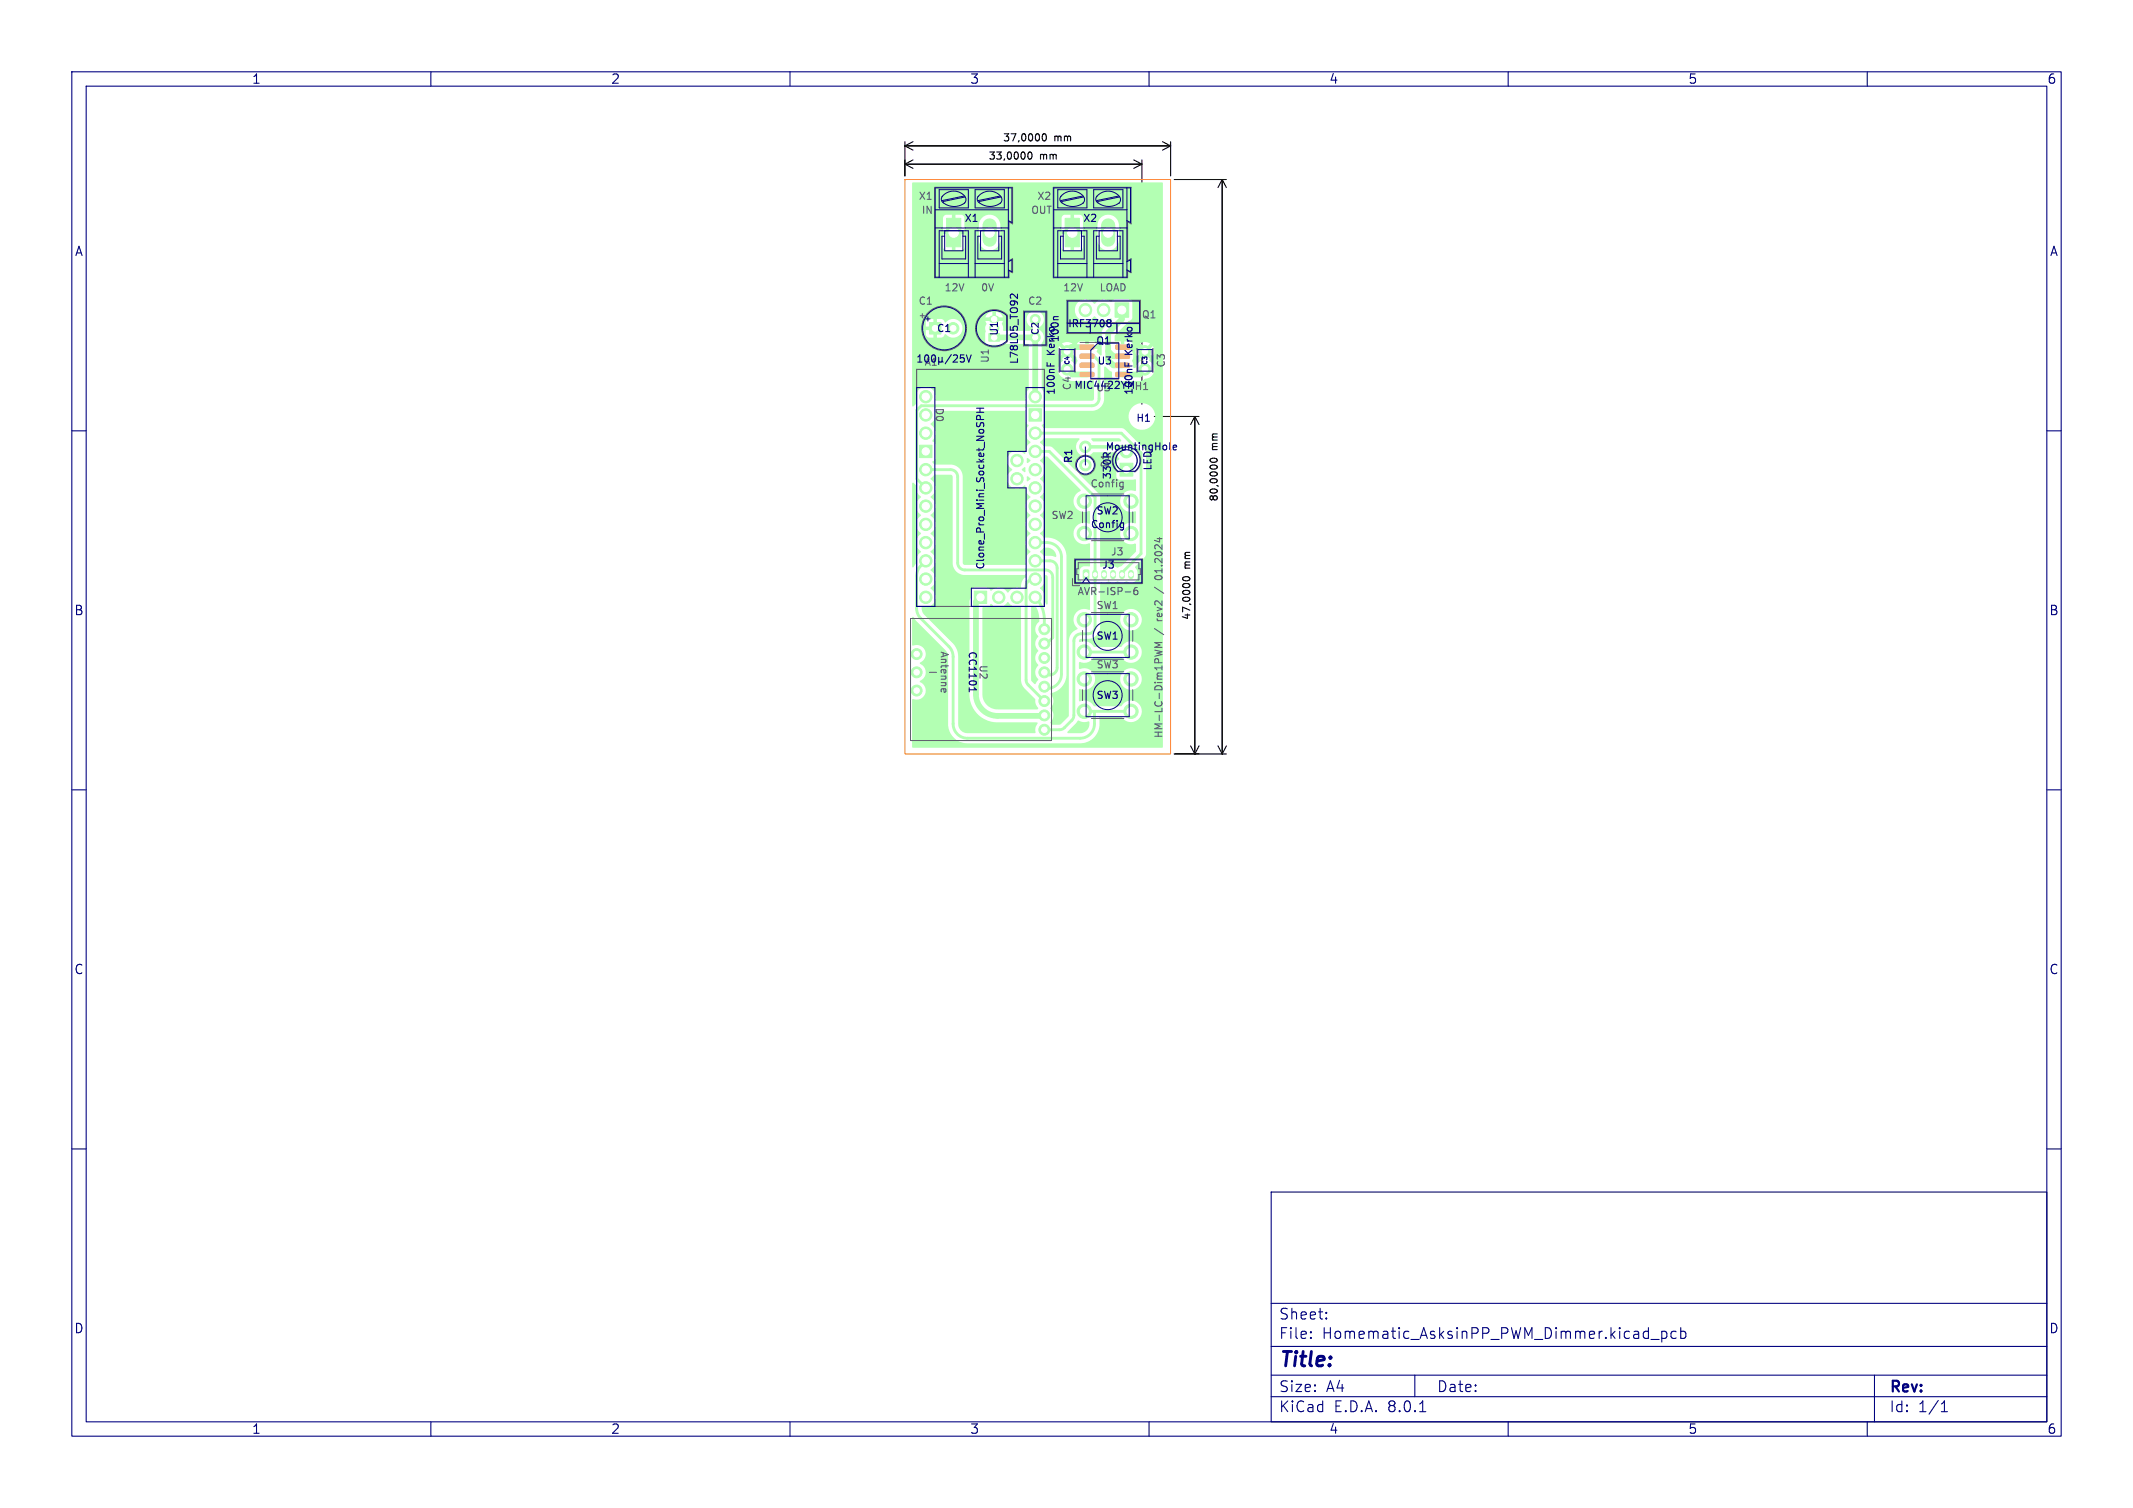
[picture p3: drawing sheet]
<svg xmlns="http://www.w3.org/2000/svg" width="297mm" height="210mm" viewBox="0 0 297 210" stroke-linecap="round" stroke-linejoin="round" font-family="sans-serif">
<g fill="none" stroke="#000" stroke-width=".15">
<path d="M126 19.7v4.8M127.1 19.7l-1.1 .6M145.3 18.7l.1-.1a.53 .53 0 0 1 .3 .5 .53 .53 0 0 1-.3 .5 .66 .66 0 0 1-.1-.9zM161.9 19.7l1.1 .6M163 19.7v4.8M126 20.3h37M126 20.3l1.1 .6M126 22.9h33M126 22.9l1.1 .5M127.1 22.3l-1.1 .6M143.3 21.2h.1a.53 .53 0 0 1 .3 .5 .53 .53 0 0 1-.3 .5 .66 .66 0 0 1-.1-1zM157.9 22.3l1.1 .6"/>
<path d="M159 22.3v35.2M159 22.9l-1.1 .5M163 20.3l-1.1 .6M163.5 25h7.3M170.2 25v80M170.2 25l.6 1.1M170.2 25l-.6 1.1M159.5 58h7.5M166.4 58v47M166.4 58l.6 1.1M166.4 58l-.6 1.1M168.5 64a.59 .59 0 0 1 1 .1 .57 .57 0 0 1-1-.1z"/>
<path d="M164.8 80.4a.54 .54 0 0 1 .9 .2 .57 .57 0 0 1-1-.1zM163.5 105h7.3M165.8 103.9l.6 1.1M167 103.9l-.6 1.1M169.6 103.9l.6 1.1M170.8 103.9l-.6 1.1"/>
</g>
<g fill="#b3ffb3" stroke="#b3ffb3" stroke-width=".14">
<path d="M150.4 48.1h1.8l.1 .4-.1 .1h-1.7l-.1-.1z"/>
<path d="M150.4 49.4l1.8-.1 .1 .5-.1 .1h-1.7l-.1-.1z"/>
<path d="M150.4 50.6h1.8l.1 .5-.1 .1h-1.7l-.1-.2z"/>
<path d="M150.4 51.9h1.8l.1 .5h-.1h-1.7l-.1-.1z"/>
<path d="M155.4 51.9h1.8l.1 .5h-.2h-1.7l-.1-.1z"/>
<path d="M155.4 50.6h1.8l.1 .5-.2 .1h-1.7l-.1-.2z"/>
<path d="M155.4 49.4l1.8-.1 .1 .5-.2 .1h-1.7l-.1-.1z"/>
<path d="M155.4 48.1h1.8l.1 .4-.2 .1h-1.7l-.1-.1z"/>
<path d="M148.3 30.4h2v4h-2z"/>
<path d="M155.9 64.5h1.8v1.8h-1.8z"/>
<path d="M129.4 44.9h1.6v1.6h-1.6z"/>
<path d="M131.8 30.4h2v4h-2z"/>
<path d="M137.7 46.5h1.5v1h-1.5z"/>
<path d="M155.3 42.2h1.9v2h-1.9z"/>
<path d="M128 62h1.8v1.7h-1.8z"/>
<path d="M143.3 56.9h1.7v1.7h-1.7z"/>
<path d="M135.7 82.3h1.7v1.7h-1.7z"/>
<path d="M150.9 79.4h.5l.2 .1v1l-.1 .1-.5 .1-.2-.2z"/>
<circle cx="145.4" cy="87.6" r=".76"/>
<circle cx="145.4" cy="89.6" r=".76"/>
<circle cx="145.4" cy="91.6" r=".76"/>
<circle cx="145.4" cy="93.6" r=".76"/>
<circle cx="145.4" cy="95.6" r=".76"/>
<circle cx="145.4" cy="97.6" r=".76"/>
<circle cx="145.4" cy="99.6" r=".76"/>
<circle cx="145.4" cy="101.6" r=".76"/>
<circle cx="127.6" cy="91.1" r=".76"/>
<circle cx="127.6" cy="93.6" r=".76"/>
<circle cx="127.6" cy="96.2" r=".76"/>
<circle cx="151" cy="94.6" r="1"/>
<circle cx="157.5" cy="94.6" r="1"/>
<circle cx="151" cy="99.1" r="1"/>
<circle cx="157.5" cy="99.1" r="1"/>
<circle cx="144.1" cy="47" r=".7"/>
<circle cx="144.1" cy="44.5" r=".7"/>
<circle cx="156.8" cy="62.9" r=".9"/>
<circle cx="132.7" cy="45.7" r=".8"/>
<circle cx="151" cy="86.3" r="1"/>
<circle cx="157.5" cy="86.3" r="1"/>
<circle cx="151" cy="90.8" r="1"/>
<circle cx="157.5" cy="90.8" r="1"/>
<circle cx="151" cy="69.8" r="1"/>
<circle cx="157.5" cy="69.8" r="1"/>
<circle cx="151" cy="74.3" r="1"/>
<circle cx="157.5" cy="74.3" r="1"/>
<circle cx="159.4" cy="48.9" r=".8"/>
<circle cx="159.4" cy="51.4" r=".8"/>
<circle cx="151.1" cy="64.8" r=".8"/>
<circle cx="151.1" cy="62.2" r=".8"/>
<circle cx="144.1" cy="73" r=".86"/>
<circle cx="144.1" cy="70.5" r=".86"/>
<circle cx="144.1" cy="67.9" r=".86"/>
<circle cx="144.1" cy="65.4" r=".86"/>
<circle cx="141.6" cy="66.7" r=".86"/>
<circle cx="141.6" cy="64.1" r=".86"/>
<circle cx="139.1" cy="83.2" r=".86"/>
<circle cx="141.6" cy="83.2" r=".86"/>
<circle cx="128.9" cy="57.8" r=".86"/>
<circle cx="128.9" cy="55.2" r=".86"/>
<circle cx="128.9" cy="65.4" r=".86"/>
<circle cx="128.9" cy="67.9" r=".86"/>
<circle cx="128.9" cy="70.5" r=".86"/>
<circle cx="128.9" cy="73" r=".86"/>
<circle cx="128.9" cy="75.6" r=".86"/>
<circle cx="128.9" cy="78.1" r=".86"/>
<circle cx="128.9" cy="80.6" r=".86"/>
<circle cx="128.9" cy="83.2" r=".86"/>
<circle cx="144.1" cy="83.2" r=".86"/>
<circle cx="144.1" cy="80.6" r=".86"/>
<circle cx="144.1" cy="78.1" r=".86"/>
<circle cx="144.1" cy="75.6" r=".86"/>
<circle cx="144.1" cy="55.2" r=".86"/>
<circle cx="128.9" cy="60.3" r=".86"/>
<circle cx="144.1" cy="60.3" r=".86"/>
<circle cx="144.1" cy="62.9" r=".86"/>
<circle cx="148.6" cy="48.9" r=".8"/>
<circle cx="148.6" cy="51.4" r=".8"/>
</g>
<path d="M137.8 31.4v2M154.3 31.4v2" fill="none" stroke="#b3ffb3" stroke-width="2"/>
<path d="M138.2 44.5h.5" fill="none" stroke="#b3ffb3" stroke-width="1.1"/>
<path d="M151.1 43.1v.1M153.7 43.1v.1" fill="none" stroke="#b3ffb3" stroke-width="1.9"/>
<g fill="none" stroke="#b3ffb3" stroke-width=".8">
<path d="M138.4 47h5.7v8.2M148.6 51.4l.7 .8h2.1M151.4 48.3h-2.2l-.6 .6M154.3 48.9l.7 .7h1.3M156.2 43.2v1.3l-1.9 1.9v3.8l.7 .7h1.3M156.3 48.3h2.5l.6 .6M159.4 51.4l-.7 .8h-2.4M152.5 79.8v.5M153.7 79.8v.5M155 79.8v.5M156.2 79.8v.5M157.5 79.8v.5"/>
<path d="M136.5 83.2l-.6 .6v12.9a3 3 0 0 0 3 3l6.5-.1"/>
</g>
<path d="M151.4 49.6h.9l.7 .7v5.2a1 1 0 0 1-1 1h-23.7l-.7 .6v9.6l1.3 1.2M128.9 65.4h3.5a1 1 0 0 1 .9 1v12a1 1 0 0 0 1 1h11.3a1 1 0 0 1 1 1v8.4l-.8 .8h-.4M128.9 78.1l-.7 .7a2 2 0 0 0-.6 1.4v4.5a2 2 0 0 0 .6 1.4l3.9 3.9a2 2 0 0 1 .6 1.5v9.3a2 2 0 0 0 2 2h15.7a2 2 0 0 0 2-2v-1.7M144.1 78.1h2.1a1 1 0 0 1 1 1v13.9a1.01 1.01 0 0 1-.7 .9 1.01 1.01 0 0 1-1.1-.3M144.1 62.9h2l6.4 6.3v18.1a1 1 0 0 1-1 1h-1a1 1 0 0 0-1 1v10.7l-.3 .3-1 1.1-.3 .2h-2.5M144.1 75.6h1.7a2 2 0 0 1 2 2v16.3a2.01 2.01 0 0 1-2.1 2l-.3-.3M144.1 60.3h12l2.8 2.8v14l-2.7 2.7v.2M143.7 83.6l.4-.4a4.3 4.3 0 0 1 1.3 3.1v1.3M144.1 80.6h-.2a1 1 0 0 0-1 1v13.2l.2 .5 2.3 2.3M151 99.1h6.5M151 90.8h6.5" fill="none" stroke="#b3ffb3" stroke-width=".4"/>
<path d="M151.1 62.2h5.1" fill="none" stroke="#b3ffb3" stroke-width=".5"/>
<g fill="#b3ffb3">
<path d="M127 25.5l34.8-.1 .1 .1v78.5l-.1 .1h-34.7l-.1-.1v-6.5l.1-.2a1.28 1.28 0 0 0 1.7-.7 1.28 1.28 0 0 0-.7-1.6v-.2a1.3 1.3 0 0 0 .8-1.2 1.3 1.3 0 0 0-.8-1.2v-.1a1.31 1.31 0 0 0 .7-1.7 1.31 1.31 0 0 0-1.8-.7v-3.9l.1-.1 .5 .6 4.3 4.4 .1 .6v9.5a2.7 2.7 0 0 0 2.6 2.5h16.1a2.69 2.69 0 0 0 2.4-2.8l.1-.9h2.9a1.51 1.51 0 0 0 2.3 .4 1.51 1.51 0 0 0 0-2.3 1.51 1.51 0 0 0-2.3 .4h-3.8a1.54 1.54 0 0 0-2-.6l-.1-.1 .1-1.7a1.55 1.55 0 0 0 2.2-1.3h3.5v.2a1.51 1.51 0 0 0 2.4 1 1.51 1.51 0 0 0-.2-2.6 1.51 1.51 0 0 0-2.2 1.4h-3.5v-.3a1.53 1.53 0 0 0-2.2-1.1l-.1-.1 .1-.9a1.7 1.7 0 0 0 2.1-.7h3.7a1.51 1.51 0 0 0 2.3 .5 1.51 1.51 0 0 0 0-2.4 1.51 1.51 0 0 0-2.3 .5l-3.8-.1a1.54 1.54 0 0 0-2-.6 .27 .27 0 0 1 0-.3 .27 .27 0 0 1 .2-.1 2.73 2.73 0 0 0 1.8-.2 1.7 1.7 0 0 0 .9-1.6v-.9h2.8a1.5 1.5 0 0 0 2.2 1.3 1.5 1.5 0 0 0 .2-2.5 1.5 1.5 0 0 0-2.4 1v.2h-2.8v-5.1l.1-.1h.1a1.25 1.25 0 0 0 1-.1h.1a1.19 1.19 0 0 0 1.2 0l.1 .1a1.24 1.24 0 0 0 1.1-.1l.2 .1a.9 .9 0 0 0 1.3-.8 1.36 1.36 0 0 0-.2-1.1l-.2-.2 .1-.1 1.3-1.3 .2-.4v-14.2l-.1-.3-2.9-2.9-.3-.1-10.9-.1-.3-.3 .4-.4v-.8h11.6a1.85 1.85 0 0 0 2.9 1.5 1.85 1.85 0 0 0 0-3.2 1.85 1.85 0 0 0-2.9 1.5v.2h-11.6v-.8l.1-.1h6.8a1.7 1.7 0 0 0 1.3-1.8v-4.2l.1-.1 1 .7v.6a.65 .65 0 0 0 .6 .6l.8 .1h2.6l.6-.4a1.35 1.35 0 0 0 1.3-1 1.35 1.35 0 0 0-.7-1.5l.2-.2-.7-.7h.2l.1-.3 .7 .7 .2-.8-.2-.7-.7 .7-.1-.3-.2-.1 .7-.6a1.28 1.28 0 0 0-1.5 0l.7 .6-.2 .1-.2 .3-.7-.7-.2 .5 .1 .7 .1 .3 .7-.7 .1 .2 .3 .1-.7 .7 .1 .3-.4 .3-.3 .6h-.2h-.1v-.6l-.2-.3 .2-.5v-.4l-.2-.5 .2-.3h-1.6l-.1-.1v-1h.5v.6h1.2l-.1-.3-.5-.3h-1.9l-.1-.1v-.7l2-2a.49 .49 0 0 0 .5-.5v-2.1l-.3-.4h-2.2l-.6 .3a1.57 1.57 0 0 0-2.2 .3 1.49 1.49 0 0 0-2.2-.3 1.49 1.49 0 0 0-.1 2.3 1.49 1.49 0 0 0 2.3-.3l.1 .1a1.49 1.49 0 0 0 2.2 .2l.1 .3-1.2 1.2-.2 .3-.1 3.4-.6-.5 .1-.4-1.7-.1v-1h.5v.6h1.2l-.2-.4-.3-.2h-1.9a.65 .65 0 0 0-.5 .6l-.1 .1h-.1l-.7 .7-.2-.3-.2-.1 .7-.6a1.28 1.28 0 0 0-1.4 0l.6 .6-.2 .1-.1 .3-.7-.7-.2 .7 .2 .8 .7-.7 .1 .3h.2l-.6 .7 .1 .2a1.37 1.37 0 0 0-.7 1.5 1.37 1.37 0 0 0 1.4 1.1l.5 .3 3.1-.1v2.5v.2l-.3 .1h-6.4l-.2-.1a1.47 1.47 0 0 0-.4-1.5l.1-6.4a1.23 1.23 0 0 0-.6-2v-.1a1.22 1.22 0 0 0 .7-1.9 1.22 1.22 0 0 0-2 0 1.22 1.22 0 0 0 .6 1.9v.1l-.5 .3h-3.5l-.1-.1-.1-.6a.53 .53 0 0 1 .1-.7h-1l.1-.3-.1-.2h1a1.01 1.01 0 0 0-1-.8v.8l-.2-.1-.3 .1v-.8h-.1a1.02 1.02 0 0 0-.9 .8h.9v.2v.3h-.9l.2 .4a1.39 1.39 0 0 0-.2 1.1v1.4l.1 .3 .3 .1h1.6l.4-.1h3.5l.1 .1v6.2a1.67 1.67 0 0 0-.4 1.6h-12.5l-.1-.1a1.37 1.37 0 0 0-1.5-1.8 1.37 1.37 0 0 0-1 2.1l-.5 .6h-.2v-10h1.9l.3 .4h.8v-1l.2 .1 .3-.1v1h.8l.2-.4 .2-.1a1.32 1.32 0 0 0 1.9 .2 1.32 1.32 0 0 0 0-2 1.32 1.32 0 0 0-1.9 .2l-.4-.4-.8-.1v1l-.2-.1-.3 .1v-1h-.7l-.3 .3-.1 .8h1l-.1 .2 .1 .3h-1v.6h-1.9v-12.2h4.3l.1 .3 .3 .2h.8v-1.9h.5v1.9h.9l.2-.2 .2-.2v-1h2v.2a1.49 1.49 0 0 0 2.6 .7h8.9l.2 .3 .2 .2h.9v-1.9h.5v1.9h.7l.4-.2 .1-.2v-1h2a1.5 1.5 0 0 0 1.5 1.4 1.5 1.5 0 0 0 1.5-1.4v-2.5a1.5 1.5 0 0 0-1.6-1.1 1.5 1.5 0 0 0-1.4 1.4v2.2h-2v-.9h-.9v-.5h.9l-.1-1.9-.3-.3h-.8v1.9h-.5v-1.9h-.9l-.2 .1-.2 .3v1.8h.9v.5h-.9v1.8h-8.9l.3-.5 .1-.4v-2.2a1.5 1.5 0 0 0-1.5-1.4 1.5 1.5 0 0 0-1.5 1.4v2.2h-2v-.9h-.9v-.5h.9l-.1-1.9-.3-.3h-.9v1.9h-.5v-1.9h-.8l-.3 .1-.1 .3v1.8h.9v.5h-.9v1.8h-4.3z"/>
<path d="M148.6 49.3h.2l.2-.3 .7 .7h.1l.2 .6a.36 .36 0 0 1-.3 .4l-.5-.4 .1-.3z"/>
<path d="M152 61.1l3.8-.1 .3 .4-.1 .1h-3.7l-.3-.3z"/>
<path d="M143 63.8h.2l.3 .3-.4 .4-.1-.1z"/>
<path d="M144.8 61.5l.6-.5h4.8l.1 .2a1.41 1.41 0 0 0 .3 2.3 1.44 1.44 0 0 0-.6 2l-.2 .1-3.2-3.3-.4-.1-.9-.1-.5-.4z"/>
<path d="M142.3 65.3l.3-.2h.2v.6h-.2l-.3-.2z"/>
<path d="M143 66.3h.2l.3 .4-.4 .3-.1-.1z"/>
<path d="M144.8 76.8l.5-.5h.4a1.19 1.19 0 0 1 1.3 1.3l-.7-.2h-1l-.5-.5z"/>
<path d="M130.2 57.2h12.5l.1 .1v1.5l.4 .4a1.52 1.52 0 0 0 .3 2.4v.1a1.67 1.67 0 0 0-.8 1.5 1.41 1.41 0 0 0-2.2 .1 1.41 1.41 0 0 0 .4 2.1 1.42 1.42 0 0 0-.4 2.1 1.42 1.42 0 0 0 2.2 .1l.1 .1a1.59 1.59 0 0 0 .7 1.5 1.49 1.49 0 0 0 0 2.6 1.49 1.49 0 0 0 0 2.5 1.49 1.49 0 0 0 0 2.5v.1a1.44 1.44 0 0 0-.7 1.7l-.1 .1h-8.3l-.3-.2v-12.2a1.71 1.71 0 0 0-1.6-1.6h-2.4l-.3-.3v-.1l.3-.2 .2-.3v-1.8l-.2-.4-.3-.2a1.51 1.51 0 0 0-.2-2.4 1.43 1.43 0 0 0 .6-1.7z"/>
<path d="M127 67.3l.2-.1 .4 .4a1.59 1.59 0 0 0 .6 1.6 1.49 1.49 0 0 0 0 2.6 1.49 1.49 0 0 0 0 2.5 1.49 1.49 0 0 0 0 2.5v.1a1.51 1.51 0 0 0-.7 1.6l-.3 .5h-.1z"/>
<path d="M151.7 63.4l.6-.4h3.1l.5 .9-.4 .5v2.1l.4 .3 2.2-.1 .1 1.6-.1 .1a1.52 1.52 0 0 0-2.1 1.4 1.52 1.52 0 0 0 2.1 1.4l.1 .1-.1 1.6a1.52 1.52 0 0 0-2.1 1.4 1.52 1.52 0 0 0 2.1 1.4l.1 .1v1l-2 2-.6 .3a1.19 1.19 0 0 0-1.3-.1 1.31 1.31 0 0 0-1.1-.1v-9.9l-.2-.2-2.7-2.7 .1-.2a1.4 1.4 0 0 0 2-1.1 1.6 1.6 0 0 0-.7-1.3z"/>
<path d="M145.5 80.1h.2l.2 .3v3.7l-.1 .1-.2-.1-.2-.5a1.55 1.55 0 0 0-.6-1.7v-.1a1.44 1.44 0 0 0 .6-1.6z"/>
<path d="M143.6 84.5h.2a.61 .61 0 0 1 .8 .7v.3a1.53 1.53 0 0 1 0 1.2 1.4 1.4 0 0 0 0 2 1.41 1.41 0 0 0 0 2 1.41 1.41 0 0 0 0 2 1.39 1.39 0 0 0 0 2l-.5 .6-.4-.4-.1-.2z"/>
<path d="M136.8 84.6l.1-.1a.9 .9 0 0 0 .8-.1l.3-.3a1.45 1.45 0 0 0 2.3-.3l.1 .1a1.55 1.55 0 0 0 1.7 .6l.1 10.5 .4 .8 1.5 1.5a1.87 1.87 0 0 0 .5 1.4l-.2 .1h-5.5a2.1 2.1 0 0 1-2.1-2.1z"/>
<path d="M144.8 64.1l.5-.5h.5l4.7 4.6v.1a1.56 1.56 0 0 0-.9 2.1 1.56 1.56 0 0 0 2.1 .8l.1 1.6-.1 .1a1.54 1.54 0 0 0-2.2 1.4 1.54 1.54 0 0 0 2.2 1.4l.1 3.1-.2 .1h-.6a.69 .69 0 0 0-.7 .6v1a.69 .69 0 0 0 .7 .7l.7-.1 .1 .1v3.6l-.1 .1a1.57 1.57 0 0 0-2 .6 1.57 1.57 0 0 0 .3 2.1 1.74 1.74 0 0 0-1.2 1.5v10.6l-1.2 1.2h-1.1a.27 .27 0 0 1-.2-.2 .27 .27 0 0 1 .1-.3 1.41 1.41 0 0 0-.1-1.8 1.4 1.4 0 0 0 0-2 2.81 2.81 0 0 0 2.2-2.8v-16.3a2.77 2.77 0 0 0-3.2-2.7l-.5-.5a1.49 1.49 0 0 0 0-2.6 1.49 1.49 0 0 0 0-2.5 1.49 1.49 0 0 0 0-2.5 1.49 1.49 0 0 0 0-2.6z"/>
<path d="M150 100.4l.1-.1a2.23 2.23 0 0 0 1.6 .2 1.31 1.31 0 0 1-1.3 1.6l-1.8-.1v-.1z"/>
<path d="M129.6 66.6l.5-.5h2.3l.2 .2v12.2a1.7 1.7 0 0 0 1.7 1.6h8.4l.1 .2a2.22 2.22 0 0 0-.7 1.6h-.1a1.39 1.39 0 0 0-1.6 .6h-.1a1.51 1.51 0 0 0-2.3-.2l-.3-.3-.3-.2h-1.8l-.3 .2-.1 .2v1.1l-.2 .4v13.2a3.9 3.9 0 0 0 3.8 3.7h5.6l.1 .1a1.68 1.68 0 0 0-.3 1.4h-9.5a1.3 1.3 0 0 1-1.3-1.3v-9.4a2.66 2.66 0 0 0-.7-1.8l-4-4a1.05 1.05 0 0 1-.3-1.1 1.42 1.42 0 0 0 1.8-.8 1.42 1.42 0 0 0-.6-1.8 1.49 1.49 0 0 0 0-2.5 1.49 1.49 0 0 0 0-2.6 1.49 1.49 0 0 0 0-2.5 1.49 1.49 0 0 0 0-2.6 1.49 1.49 0 0 0 0-2.5 1.49 1.49 0 0 0 0-2.5z"/>
</g>
<g fill="#fff" stroke="#fff" stroke-width=".14">
<circle cx="145.4" cy="87.6" r=".38"/>
<circle cx="145.4" cy="89.6" r=".38"/>
<circle cx="145.4" cy="91.6" r=".38"/>
<circle cx="145.4" cy="93.6" r=".38"/>
<circle cx="145.4" cy="95.6" r=".38"/>
<circle cx="145.4" cy="97.6" r=".38"/>
<circle cx="145.4" cy="99.6" r=".38"/>
<circle cx="145.4" cy="101.6" r=".38"/>
<circle cx="127.6" cy="91.1" r=".38"/>
<circle cx="127.6" cy="93.6" r=".38"/>
<circle cx="127.6" cy="96.2" r=".38"/>
<circle cx="151" cy="94.6" r=".55"/>
<circle cx="157.5" cy="94.6" r=".55"/>
<circle cx="151" cy="99.1" r=".55"/>
<circle cx="157.5" cy="99.1" r=".55"/>
<circle cx="144.1" cy="47" r=".35"/>
<circle cx="144.1" cy="44.5" r=".35"/>
<circle cx="149.3" cy="32.4" r=".66"/>
<circle cx="154.3" cy="32.4" r=".66"/>
<circle cx="156.8" cy="65.4" r=".45"/>
<circle cx="130.2" cy="45.7" r=".4"/>
<circle cx="132.7" cy="45.7" r=".4"/>
<circle cx="151" cy="86.3" r=".55"/>
<circle cx="157.5" cy="86.3" r=".55"/>
<circle cx="151" cy="90.8" r=".55"/>
<circle cx="157.5" cy="90.8" r=".55"/>
<circle cx="132.8" cy="32.4" r=".66"/>
<circle cx="137.8" cy="32.4" r=".66"/>
<circle cx="151" cy="69.8" r=".55"/>
<circle cx="157.5" cy="69.8" r=".55"/>
<circle cx="151" cy="74.3" r=".55"/>
<circle cx="157.5" cy="74.3" r=".55"/>
<circle cx="159.4" cy="48.9" r=".4"/>
<circle cx="159.4" cy="51.4" r=".4"/>
<circle cx="138.4" cy="47" r=".37"/>
<circle cx="138.4" cy="44.5" r=".37"/>
<circle cx="151.1" cy="64.8" r=".4"/>
<circle cx="151.1" cy="62.2" r=".4"/>
<circle cx="156.2" cy="43.2" r=".55"/>
<circle cx="153.7" cy="43.2" r=".55"/>
<circle cx="151.1" cy="43.2" r=".55"/>
<circle cx="144.1" cy="73" r=".51"/>
<circle cx="144.1" cy="70.5" r=".51"/>
<circle cx="144.1" cy="67.9" r=".51"/>
<circle cx="144.1" cy="65.4" r=".51"/>
<circle cx="141.6" cy="66.7" r=".51"/>
<circle cx="141.6" cy="64.1" r=".51"/>
<circle cx="139.1" cy="83.2" r=".51"/>
<circle cx="141.6" cy="83.2" r=".51"/>
<circle cx="128.9" cy="57.8" r=".51"/>
<circle cx="128.9" cy="55.2" r=".51"/>
<circle cx="128.9" cy="65.4" r=".51"/>
<circle cx="128.9" cy="67.9" r=".51"/>
<circle cx="128.9" cy="70.5" r=".51"/>
<circle cx="128.9" cy="73" r=".51"/>
<circle cx="128.9" cy="75.6" r=".51"/>
<circle cx="128.9" cy="78.1" r=".51"/>
<circle cx="128.9" cy="80.6" r=".51"/>
<circle cx="128.9" cy="83.2" r=".51"/>
<circle cx="144.1" cy="83.2" r=".51"/>
<circle cx="144.1" cy="80.6" r=".51"/>
<circle cx="144.1" cy="78.1" r=".51"/>
<circle cx="144.1" cy="75.6" r=".51"/>
<circle cx="128.9" cy="62.9" r=".51"/>
<circle cx="144.1" cy="57.8" r=".51"/>
<circle cx="136.5" cy="83.2" r=".51"/>
<circle cx="144.1" cy="55.2" r=".51"/>
<circle cx="128.9" cy="60.3" r=".51"/>
<circle cx="144.1" cy="60.3" r=".51"/>
<circle cx="144.1" cy="62.9" r=".51"/>
<circle cx="151.2" cy="80" r=".25"/>
<circle cx="152.5" cy="80" r=".25"/>
<circle cx="153.7" cy="80" r=".25"/>
<circle cx="155" cy="80" r=".25"/>
<circle cx="156.2" cy="80" r=".25"/>
<circle cx="157.5" cy="80" r=".25"/>
<circle cx="148.6" cy="48.9" r=".4"/>
<circle cx="148.6" cy="51.4" r=".4"/>
<circle cx="159" cy="58" r="1.6"/>
</g>
<g fill="#ff8a8a" stroke="#ff8a8a" stroke-width=".14">
<path d="M150.4 48.1h1.8l.1 .4-.1 .1h-1.7l-.1-.1z"/>
<path d="M150.4 49.4l1.8-.1 .1 .5-.1 .1h-1.7l-.1-.1z"/>
<path d="M150.4 50.6h1.8l.1 .5-.1 .1h-1.7l-.1-.2z"/>
<path d="M150.4 51.9h1.8l.1 .5h-.1h-1.7l-.1-.1z"/>
<path d="M155.4 51.9h1.8l.1 .5h-.2h-1.7l-.1-.1z"/>
<path d="M155.4 50.6h1.8l.1 .5-.2 .1h-1.7l-.1-.2z"/>
<path d="M155.4 49.4l1.8-.1 .1 .5-.2 .1h-1.7l-.1-.1z"/>
<path d="M155.4 48.1h1.8l.1 .4-.2 .1h-1.7l-.1-.1z"/>
</g>
<path d="M127.6 51.4h17.8v33.1h-17.8zM156.1 67.1l.3 .1M156.4 67.1v.9l-.2 .1M156.4 67.8h-.3M131 96.1l.1 .2M131.4 95.9l.1 .5 .2-.1v-.2M156.7 82.4h.7M158.3 81.8l-.2 .1a.67 .67 0 0 0 0 .9l.3-.1v-.3l-.1-.2h-.2l-.2 .2M160.7 81.8l1.3 .8M160.8 90.5l1 .3-.7 .2M160.8 80.4a.53 .53 0 0 0 .5 .3 .53 .53 0 0 0 .5-.3M161.8 89.5h-1l.7 .3-.7 .4h1" fill="none" stroke="#626262" stroke-width=".15"/>
<g fill="none" stroke="#626262" stroke-width=".14">
<path d="M130.1 26.1h10.9v5.1l-.5-.3v5.4l.5-.3v2l-.5-.3v1h-10.4zM146.7 26.1h10.8v5.1l-.5-.3v5.4l.5-.3v2l-.5-.3v1h-10.3zM128.1 44h.6M128.4 43.7v.6M140.3 43.9a2.6 2.6 0 0 0-3.7 0 2.6 2.6 0 0 0 0 3.7 2.6 2.6 0 0 0 3.7 0M140.3 43.9v3.6M142.5 43.3h3.3v4.9h-3.3zM147.5 48.6v3.2M148.6 41.8h10.2v4.7h-10.2zM148.6 44.9h10.2M149.6 48.6v3.2M150.4 47.7h5.4"/>
<path d="M151.8 44.9v1.6M151.9 52.8h3.9M155.5 44.9v1.6M158.3 48.6v3.2M160.5 48.6v3.2M149.6 77.8h9.5v3.5h-9.5zM150.1 78.4h8.5v.8h.2v.8h-.2v.8h-8.5v-.8h-.2v-.8h.2zM150.7 71.3v1.5M151.1 63.3v.1M152 75.3h4.5M152 68.8h4.5M155.8 63.1a1.5 1.5 0 0 0 0 2.1"/>
<path d="M155.8 62.5a1.99 1.99 0 0 0-.2 3.2h.2M157.7 71.3v1.5M157.9 62.5a1.99 1.99 0 0 1 .2 3.2h-.2M157.9 63.1a1.5 1.5 0 0 1 0 2.1M126.8 86.1h19.6v17h-19.6zM129.4 93.6h1M149.3 80.6v1h1M150.7 87.8v1.5M150.7 96.1v1.5M152 93.6h4.5M152 91.8h4.5M152 85.3h4.5"/>
<path d="M157.7 87.8v1.5M157.7 96.1v1.5M152 100.1h4.5"/>
<circle cx="131.5" cy="45.7" r="3.1"/>
<circle cx="151.1" cy="64.8" r="1.37"/>
</g>
<g fill="none" stroke="#000080" stroke-width=".15">
<path d="M10 10h277v190h-277zM12 12h273v186h-273zM60 10v2M110 10v2M160 10v2M210 10v2M260 10v2M10 60h2M127.6 54h2.6v30.5h-2.6zM133.8 49.4h.4M133.8 49.8h.3l.2 .2-.1 .3-.4 .1M134.6 49.4l.3 1 .3-1"/>
<path d="M136 57.4h1M136 56.8h1M136.5 56.8v.6M136.5 58.4v-.5l-.2-.1-.2 .1-.1 .5h1M141.7 41v.6l-.7-.6-.3 .1v.4M142.9 54h2.5v30.5h-10.1v-2.6h7.6v-14h-2.6v-5h2.6zM145.8 50.5v.5M146.3 50.6v.4M147.3 44.1h-.5l-.1 .3M154.3 44.5h.2l.2 .2-.2 .2M154.3 44.9h.2M154.5 44.9l.2 .2v.2l-.1 .2h-.3"/>
<path d="M156.6 50.5v.5M157.1 50.6v.4M285 60h2M156.2 72.8l.2 .1M156.4 72.8v.8v.2h-.3M156.4 73.4l-.2 .1M162.9 61.7v.8l.1 .2M163.4 62.3l.4-.1v-.2h-.3l-.1 .1v.5h.4M135 95.8v.5M135.7 95.9l.3 .2h-1M10 110h2M285 110h2"/>
<path d="M10 160h2M285 160h2M177 166h108v32h-108zM60 198v2M110 198v2M160 198v2M177 194.5h108M177 191.5h108M177 187.5h108M177 181.5h108M182.5 186.3h.1l-.1 .1M182.5 186.3v.1"/>
<path d="M182.5 185.5v.1M182.5 185.5h.1l-.1 .1M184.7 183.6v.1M184.7 183.6h-.1l.1 .1M184.7 182.8v.1M184.7 182.8h-.1l.1 .1M197 191.5v3M197.7 196.6h.8M210 198v2M229.9 186.5h1.1M231.4 185.4v1.5M231.4 185.5l.4-.1 .3 .3v.4l-.1 .2-.2 .1-.4-.1"/>
<path d="M233.4 185.5l-.4-.1-.3 .3v.4l.1 .2 .2 .1 .4-.1M234 185.5l.5-.1 .2 .3v.4l-.1 .2-.1 .1-.5-.1M234 184.9v1.5M260 198v2M261 191.5v6.5M270.3 196.6h.9M270.3 195.5l.4-.4v1.5"/>
</g>
<g fill="none" stroke="#000080" stroke-width=".14">
<path d="M130.2 29.2h10.2M130.2 31.7h10.2M130.8 38.6v-6.5h4v6.5M130.8 26.4h4v2.6h-4zM130.8 36.7h4M131.2 27.4a1.94 1.94 0 0 1 3.3 .3v.3l-.2 .3M131.2 27.3a.6 .6 0 0 0 .2 1M131.3 28.2a2.44 2.44 0 0 0 3 .1M131.5 32.9h-.3v3.2h3.3v-3.2h-.4M131.5 32.1v2.8h2.6v-2.8M134.2 27.3l-3 .6M134.4 27.4l-3.1 .7"/>
<path d="M135.8 38.6v-6.5h4v6.5M135.8 26.4h4v2.6h-4zM135.8 36.7h4M136.2 27.4a1.94 1.94 0 0 1 3.3 .3v.4l-.2 .2M136.2 27.3a.6 .6 0 0 0 .2 1M136.3 28.2a2.44 2.44 0 0 0 3 .1M136.5 32.9h-.3v3.2h3.3v-3.2h-.4M136.5 32.1v2.8h2.6v-2.8M139.2 27.3l-3 .6M139.4 27.4l-3.1 .7M140.4 26.2v12.4h-10.2v-12.4h10.7v4.8l-.5-.3M140.4 36.4l.5-.2v1.6l-.5-.2"/>
<path d="M146.7 29.2h10.2M146.7 31.7h10.2M147.3 26.4h4v2.6h-4zM147.3 38.6v-6.5h4v6.5M147.3 36.7h4M147.7 27.4a1.94 1.94 0 0 1 3.3 .3v.3l-.2 .3M147.7 27.3a.6 .6 0 0 0 .2 1M147.8 28.2a2.44 2.44 0 0 0 3 .1M148 32.9h-.3v3.2h3.3v-3.2h-.4M148 32.1v2.8h2.6v-2.8M150.7 27.3l-3 .6M150.9 27.4l-3.1 .7"/>
<path d="M152.3 38.6v-6.5h4.1v6.5M152.3 26.4h4.1v2.6h-4.1zM152.3 36.7h4.1M152.7 27.4a1.94 1.94 0 0 1 3.3 .3v.4l-.2 .2M152.7 27.3a.6 .6 0 0 0 .2 1M152.9 28.2a2.44 2.44 0 0 0 2.9 .1M153 32.9h-.3v3.2h3.3v-3.2h-.4M153 32.1v2.8h2.6v-2.8M155.7 27.3l-3 .6M155.9 27.4l-3.1 .7M156.9 26.2v12.4h-10.2v-12.4h10.7v4.8l-.5-.3M156.9 36.4l.5-.2v1.6l-.5-.2"/>
<path d="M128.9 44.4h.6M129.2 44.1v.6M140.2 44a2.48 2.48 0 0 0-3.5 0 2.48 2.48 0 0 0 0 3.5 2.48 2.48 0 0 0 3.5 0v-3.5M142.6 43.4h3v4.6h-3zM147.6 48.7h2v3h-2zM148.7 41.9h10v4.4h-10zM148.7 45.1h10M151.8 45.1v1.2M151.9 48.8l1-1h2.9v4.9h-3.9zM155.5 45.1v1.2M158.4 48.7h2v3h-2zM149.7 78h9.3v3.2h-9.3z"/>
<path d="M151.1 62.2v2.6M151.2 69h6v6h-6zM155.6 62.7a1.9 1.9 0 0 1 2.7 .2 1.9 1.9 0 0 1-.3 2.7h-2.3a1.9 1.9 0 0 1-.1-2.9zM150.7 81.2l.5-.7 .5 .7M151.2 93.8h6v6h-6zM151.2 85.6h6v6h-6z"/>
<circle cx="131.5" cy="45.7" r="3"/>
<circle cx="151.1" cy="64.8" r="1.25"/>
<circle cx="154.2" cy="72" r="2.02"/>
<circle cx="156.8" cy="64.1" r="1.5"/>
<circle cx="154.2" cy="96.8" r="2.02"/>
<circle cx="154.2" cy="88.6" r="2.02"/>
</g>
<path d="M126 25h37v80h-37z" fill="none" stroke="#ff8000" stroke-width=".14"/>
<text font-size="2.8" fill="#000080" x="178" y="190.9">Title:</text>
<g font-size="2.1" fill="#000080">
<text x="178" y="184">Sheet:</text>
<text x="178" y="186.7">File:</text>
<text x="184.1" y="186.7">Homematic_AsksinPP_PWM_Dimmer.kicad_pcb</text>
<text x="178" y="196.9">KiCad</text>
<text x="178" y="194.1">Size:</text>
<text x="184.7" y="194.1">A4</text>
<text x="185.7" y="196.9">E.D.A.</text>
<text x="193.3" y="196.9">8.0.1</text>
<text x="200" y="194.1">Date:</text>
<text x="263" y="194.3">Rev:</text>
<text x="263" y="196.9">Id:</text>
<text x="267.1" y="196.9">1/1</text>
</g>
<g font-size="1.8" fill="#000080">
<text x="35" y="11.9">1</text>
<text x="85" y="11.9">2</text>
<text x="135" y="11.9">3</text>
<text x="185" y="11.9">4</text>
<text x="235" y="11.9">5</text>
<text x="285" y="11.9">6</text>
<text x="10.3" y="35.9">A</text>
<text x="285.4" y="35.9">A</text>
<text x="10.3" y="85.9">B</text>
<text x="285.3" y="85.9">B</text>
<text x="10.3" y="135.9">C</text>
<text x="285.3" y="135.9">C</text>
<text x="10.3" y="185.9">D</text>
<text x="285.3" y="185.9">D</text>
<text x="35" y="199.9">1</text>
<text x="85" y="199.9">2</text>
<text x="135" y="199.9">3</text>
<text x="185" y="199.9">4</text>
<text x="235" y="199.9">5</text>
<text x="285" y="199.9">6</text>
</g>
<g font-size="1.4">
<text x="137.6" y="22.4">33,0000</text>
<text x="139.6" y="19.9">37,0000</text>
<text x="144.8" y="22.4">mm</text>
<text x="146.8" y="19.9">mm</text>
<text x="169.8" y="62.7" transform="rotate(-90 169.8 62.7)">mm</text>
<text x="169.8" y="69.9" transform="rotate(-90 169.8 69.9)">80,0000</text>
<text x="165.9" y="79.2" transform="rotate(-90 165.9 79.2)">mm</text>
<text x="165.9" y="86.4" transform="rotate(-90 165.9 86.4)">47,0000</text>
</g>
<g font-size="1.4" fill="#626262">
<text x="127.8" y="28">X1</text>
<text x="128.3" y="29.8">IN</text>
<text x="143.5" y="29.8">OUT</text>
<text x="144.3" y="28">X2</text>
<text x="131.4" y="40.6">12V</text>
<text x="136.5" y="40.6">0V</text>
<text x="148" y="40.6">12V</text>
<text x="153" y="40.6">LOAD</text>
<text x="127.8" y="42.6">C1</text>
<text x="143" y="42.6">C2</text>
<text x="158.9" y="44.5">Q1</text>
<text x="137.9" y="50.7" transform="rotate(-90 137.9 50.7)">U1</text>
<text x="162.4" y="51.3" transform="rotate(-90 162.4 51.3)">C3</text>
<text x="130.1" y="56.7" transform="rotate(90 130.1 56.7)">D0</text>
<text x="149.3" y="54.4" transform="rotate(-90 149.3 54.4)">C4</text>
<text x="151.8" y="67.9">Config</text>
<text x="146.3" y="72.5">SW2</text>
<text x="154.6" y="77.6">J3</text>
<text x="149.9" y="83.1">AVR-ISP-6</text>
<text x="161.9" y="80" transform="rotate(-90 161.9 80)">01.2024</text>
<text x="152.6" y="85">SW1</text>
<text x="161.9" y="88.3" transform="rotate(-90 161.9 88.3)">/</text>
<text x="161.9" y="86.3" transform="rotate(-90 161.9 86.3)">rev2</text>
<text x="130.9" y="90.6" transform="rotate(90 130.9 90.6)">Antenne</text>
<text x="152.6" y="93.3">SW3</text>
<text x="161.9" y="102.9" transform="rotate(-90 161.9 102.9)">HM-LC-Dim1PWM</text>
</g>
<g font-size="1.4" fill="#000080">
<text x="134.2" y="31.1">X1</text>
<text x="150.7" y="31.1">X2</text>
<text x="130.4" y="46.4">C1</text>
<text x="139.2" y="46.8" transform="rotate(-90 139.2 46.8)">U1</text>
<text x="147.6" y="47.7" transform="rotate(-90 147.6 47.7)">100n</text>
<text x="148.6" y="45.8">IRF3708</text>
<text x="127.5" y="50.7">100µ/25V</text>
<text x="128.6" y="51.1">A1</text>
<text x="141.9" y="50.8" transform="rotate(-90 141.9 50.8)">L78L05_TO92</text>
<text x="147.1" y="49.5" transform="rotate(-90 147.1 49.5)">Kerko</text>
<text x="152.5" y="48.2">Q1</text>
<text x="152.7" y="51">U3</text>
<text x="157.9" y="49.5" transform="rotate(-90 157.9 49.5)">Kerko</text>
<text x="147.1" y="55.1" transform="rotate(-90 147.1 55.1)">100nF</text>
<text x="149.5" y="54.4">MIC4422YM H1</text>
<text x="152.5" y="54.7">U3</text>
<text x="157.9" y="55.1" transform="rotate(-90 157.9 55.1)">100nF</text>
<text x="158.1" y="58.9">H1</text>
<text x="149.5" y="64.6" transform="rotate(-90 149.5 64.6)">R1</text>
<text x="153.9" y="62.9">MountingHole</text>
<text x="154.6" y="65.2" transform="rotate(-90 154.6 65.2)">D1</text>
<text x="160.5" y="65.6" transform="rotate(-90 160.5 65.6)">LED</text>
<text x="152.6" y="71.8">SW2</text>
<text x="154.9" y="66.9" transform="rotate(-90 154.9 66.9)">330R</text>
<text x="151.8" y="73.7">Config</text>
<text x="137.2" y="79.4" transform="rotate(-90 137.2 79.4)">Clone_Pro_Mini_Socket_NoSPH</text>
<text x="153.4" y="79.4">J3</text>
<text x="152.6" y="89.3">SW1</text>
<text x="134.7" y="90.6" transform="rotate(90 134.7 90.6)">CC1101</text>
<text x="136.2" y="92.5" transform="rotate(90 136.2 92.5)">U2</text>
<text x="152.6" y="97.5">SW3</text>
</g>
<text font-size="1.3" fill="#000080" x="144.8" y="46.8" transform="rotate(-90 144.8 46.8)">C2</text>
<g font-size=".8" fill="#000080">
<text x="149" y="50.8" transform="rotate(-90 149 50.8)">C4</text>
<text x="159.9" y="50.8" transform="rotate(-90 159.9 50.8)">C3</text>
</g>
</svg>
